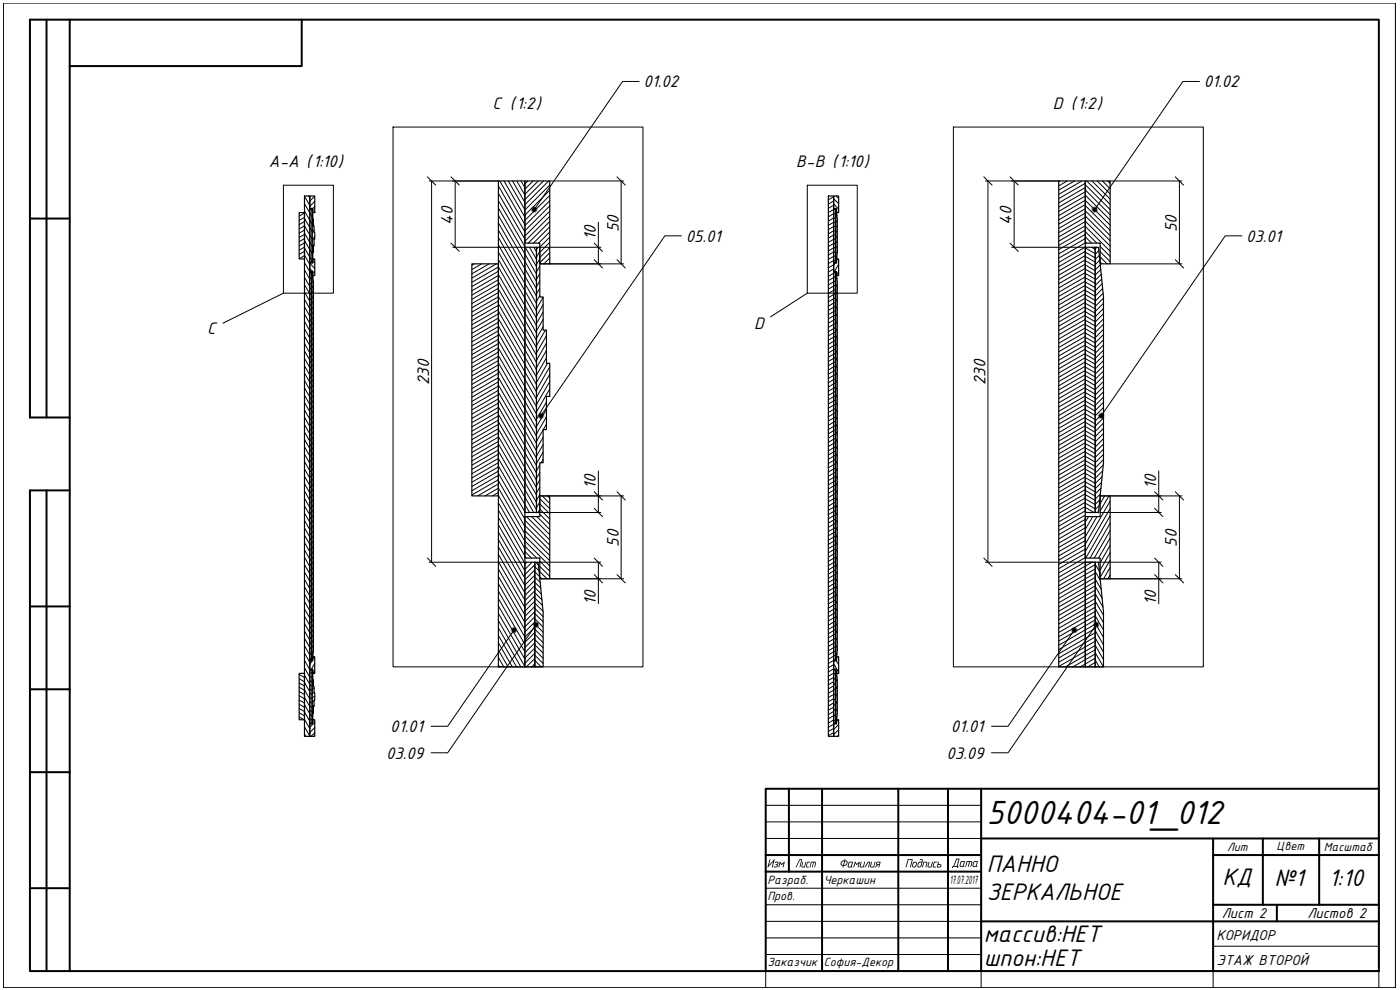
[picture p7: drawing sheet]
<svg xmlns="http://www.w3.org/2000/svg" width="420mm" height="297mm" viewBox="0 0 420 297" stroke-linecap="round" stroke-linejoin="round" font-family="sans-serif">
<g fill="none" stroke="#000" stroke-width=".35">
<path d="M91.4 58.8h1.6v162.1h-1.6zM93 58.8h1.5v5h-.6v-1.3h-.9zM149.6 54.3h7.9v145.8h-7.9zM157.5 54.3h7.5v24.9h-3v-6.3h-4.5zM248.6 58.8h1.6v162.1h-1.6zM250.2 58.8h1.5v5h-.6v-1.3h-.9zM317.7 54.3h8v145.8h-8zM325.7 54.3h7.5v24.9h-3v-6.3h-4.5zM89.8 63.8h1.6v13.9h-1.6zM93 62.8h.7v15.9h-.7zM93.7 62.8h.2v3h.2l.2 3.9h.2l-.4 6h-.2v3h-.2zM93.9 77.7h.6v5h-.6v-1.3h-.9v-2.5h.9z"/>
<path d="M141.6 79.2h8v69.6h-8zM157.5 74.2h3.5v79.6h-3.5zM161 74.2h1v14.9h1v10h1v9.9h1v10h-1v9.9h-1v9.9h-1v15h-1zM250.2 62.8h.6v15.9h-.6zM250.8 62.8h.2l.3 3v9.9l-.3 3h-.2zM251.1 77.7h.6v5h-.6v-1.3h-.9v-2.5h.9zM325.7 74.2h3v79.6h-3zM328.7 74.2h1l1.5 14.9v49.7l-1.5 15h-1zM93 81.7h.6v116.4h-.6zM93.6 81.7h.2l.3 3v110.4l-.3 3h-.2zM250.2 81.7h.6v116.4h-.6zM250.8 81.7h.2l.3 3v110.4l-.3 3h-.2z"/>
<path d="M162 148.8h3v24.9h-3v-6.3h-4.5v-12.4h4.5zM330.2 148.8h3v24.9h-3v-6.3h-4.5v-12.4h4.5zM157.5 168.7h3v31.4h-3zM160.5 168.7h1l1.5 14.9v16.5h-2.5zM325.7 168.7h3v31.4h-3zM328.7 168.7h1l1.5 14.9v16.5h-2.5zM93.9 197.1h.6v4.9h-.6v-1.2h-.9v-2.5h.9zM251.1 197.1h.6v4.9h-.6v-1.2h-.9v-2.5h.9zM89.8 202h1.6v14h-1.6zM93 201h.7v16h-.7zM93.7 201h.2v3h.2l.2 4h.2l-.4 6h-.2v3h-.2zM93.9 216h.6v4.9h-1.5v-3.7h.9z"/>
<path d="M250.2 201h.6v16h-.6zM250.8 201h.2l.3 3v10l-.3 3h-.2zM251.1 216h.6v4.9h-1.5v-3.7h.9z"/>
</g>
<g fill="none" stroke="#000" stroke-width=".3">
<path d="M91.4 58.9l1.6 2.7M92.6 58.8l.4 .6M94.5 58.8l-1.5 1.5M149.6 58l7.9 13.8M149.6 55.8l7.9 13.8M150 54.3l7.5 13.1M151.3 54.3l6.2 10.8M152.5 54.3l5 8.6M153.8 54.3l3.7 6.4M155.1 54.3l2.4 4.2M156.4 54.3l1.1 2M158.4 54.3l-.9 .9"/>
<path d="M160 54.3l-2.5 2.4M161.5 54.3l-4 4M163.1 54.3l-5.6 5.6M164.7 54.3l-7.2 7.1M165 55.5l-7.5 7.5M165 57.1l-7.5 7.5M165 58.7l-7.5 7.4M250.2 59.6l1.5 1.5M250.2 59l-1.6 .9M250.9 58.8l.8 .7M318.1 54.3l-.4 .2M320.3 54.3l-2.6 1.5"/>
<path d="M322.5 54.3l-4.8 2.7M324.7 54.3l-7 4M325.7 58.5l7.5 7.5M325.7 57l7.5 7.4M325.7 55.4l7.5 7.5M325.7 55l-8 4.6M325.7 56.3l-8 4.6M325.7 57.6l-8 4.5M325.7 58.8l-8 4.6M326.2 54.3l7 7M327.7 54.3l5.5 5.4M329.3 54.3l3.9 3.9"/>
<path d="M330.8 54.3l2.4 2.3M332.4 54.3l.8 .7M89.8 68.7l1.6-1 2.3 4M91.4 63.9l-1.6 .9M91.4 65.2l-1.6 .9M91.4 66.5l-1.6 .9M91.4 69l-1.6 1M91.4 70.3l-1.6 .9M91.4 71.6l-1.6 .9M91.4 72.9l-1.6 .9M91.4 74.1l-1.6 1M91.4 75.4l-1.6 .9"/>
<path d="M91.4 76.7l-1.6 .9M91.4 78.8l1.6 2.7M91.4 76.6l1.6 2.7M91.4 74.4l2.3 3.9M91.4 72.2l2.3 3.9M91.4 69.9l2.3 4M91.4 65.5l2.3 4M91.4 63.3l2.3 4M91.4 61.1l2.3 4M93 79l1.5 1.5M93.6 62.8l.1 .1M93.9 78.5l-.1 .2"/>
<path d="M93.9 78.4l.6 .6M93.9 63l-.2 .4M93.9 65.3l-.2 .3M93.9 76.3l-.2 .3M94.1 67.1l-.4 .7M94.3 73.4l-.6 1M94.3 69l-.6 1M94.5 62l-.6 .6M94.5 63.5l-.3 .3M94.5 70.9l-.8 1.3M94.5 60.4l-1.5 1.5M142.4 79.2l-.8 .4"/>
<path d="M144.6 79.2l-3 1.7M146.8 79.2l-5.2 3M149 79.2l-7.4 4.2M149.6 77.9l11.4 19.8M149.6 75.7l11.4 19.8M149.6 73.5l11.4 19.8M149.6 71.3l11.4 19.8M149.6 69.1l11.4 19.8M149.6 66.8l11.4 19.9M149.6 64.6l11.4 19.8M149.6 62.4l11.4 19.8M149.6 60.2l7.9 13.8"/>
<path d="M157.6 74.2l3.4 5.8M158.9 74.2l2.1 3.6M160.2 74.2l.8 1.4M161.5 74.2l-.5 .8M162 75.4l-1 1.8M162 77.7l-1 1.7M162 79.9l-1 1.7M165 77.4l-1.8 1.8M165 69.6l-3.4 3.4M165 61.8l-7.5 7.5M165 60.2l-7.5 7.5M165 63.4l-7.5 7.4"/>
<path d="M165 64.9l-7.5 7.5M165 79l-.2 .2M165 66.5l-6.5 6.5M165 68l-4.9 5M165 71.2l-3 3M165 72.7l-3 3M165 74.3l-3 3M165 75.9l-3 2.9M250.2 78l.6 .4M250.2 76.7l.6 .4M250.2 75.5l.6 .3M250.2 74.2l.6 .3"/>
<path d="M250.2 72.9l.6 .4M250.2 71.6l.6 .4M250.2 70.4l.6 .3M250.2 69.1l.6 .3M250.2 67.8l.6 .3M250.2 66.5l.6 .4M250.2 65.2l.6 .4M250.2 64l.6 .3M250.2 61.2l1.5 1.5M250.2 60.3l-1.6 .9M250.2 61.6l-1.6 .9M250.2 62.9l-1.6 .9"/>
<path d="M250.2 64.1l-1.6 1M250.2 65.4l-1.6 .9M250.2 66.7l-1.6 .9M250.2 68l-1.6 .9M250.2 69.2l-1.6 1M250.2 70.5l-1.6 .9M250.2 71.8l-1.6 .9M250.2 73.1l-1.6 .9M250.2 74.3l-1.6 1M250.2 75.6l-1.6 .9M250.2 76.9l-1.6 .9M250.2 78.2l-1.6 .9"/>
<path d="M250.2 79.4l-1.6 1M250.3 62.8l.5 .2M250.6 78.9l-.4 .8M251 63.3l-.2 .2M251.1 63.6l.1 .2M251.1 77.2l-.3 .4M251.2 64.7l-.4 .4M251.3 66.2l-.5 .4M251.3 67.7l-.5 .5M251.3 69.3l-.5 .5M251.3 70.8l-.5 .5M251.3 72.4l-.5 .5"/>
<path d="M251.3 74l-.5 .5M251.3 75.5l-.5 .5M251.3 77.7l-.2 .4M251.7 79.3l-1.3 2.1M317.7 64.7l8-4.6 7.5 7.5M325.7 79.5l3 1.7M325.7 78.2l3 1.7M325.7 76.9l3 1.8M325.7 75.7l3 1.7M325.7 74.4l3 1.7M325.7 67.9l7.5 7.5M325.7 66.3l7.5 7.5"/>
<path d="M325.7 64.8l7.5 7.4M325.7 63.2l7.5 7.5M325.7 61.7l7.5 7.4M325.7 69.5l3.5 3.5M325.7 72.6l.3 .4M325.7 71l1.9 2M325.7 61.4l-8 4.6M325.7 62.7l-8 4.6M325.7 63.9l-8 4.6M325.7 65.2l-8 4.6M325.7 66.5l-8 4.6M325.7 67.8l-8 4.6"/>
<path d="M325.7 69l-8 4.6M325.7 70.3l-8 4.6M325.7 71.6l-8 4.6M325.7 72.9l-8 4.6M325.7 74.1l-8 4.6M325.7 75.4l-8 4.6M325.7 76.7l-8 4.6M325.7 78l-8 4.6M325.7 79.2l-8 4.6M327.6 74.2l1.1 .6M329.2 74.2l-.5 .5M329.8 75.2l-1.1 1.1"/>
<path d="M329.9 76.6l-1.2 1.3M330.1 78l-1.4 1.4M330.2 75.5l3 3M330.2 73.9l3 3M330.2 77.1l2.1 2.1M330.2 78.6l.5 .6M330.2 79.5l-1.5 1.5M91.4 98.7l1.6 2.7M91.4 96.5l1.6 2.7M91.4 94.3l1.6 2.7M91.4 92.1l1.6 2.7M91.4 89.8l1.6 2.8"/>
<path d="M91.4 87.6l1.6 2.8M91.4 85.4l1.6 2.8M91.4 83.2l1.6 2.8M91.4 81l1.6 2.8M93 80.6l1.5 1.5M93.5 81.7l-.5 .5M93.6 99.9l.5 .5M93.6 98.4l.5 .5M93.6 96.8l.5 .5M93.6 95.3l.5 .5M93.6 93.7l.5 .5M93.6 92.1l.5 .5"/>
<path d="M93.6 90.6l.5 .5M93.6 89l.5 .5M93.6 87.4l.5 .5M93.6 85.9l.5 .5M93.6 84.3l.5 .5M93.6 82.8l.3 .3M93.6 83.2l-.6 .6M93.6 84.8l-.6 .5M93.6 86.3l-.6 .6M93.6 87.9l-.6 .6M93.6 89.4l-.6 .6M93.6 91l-.6 .6"/>
<path d="M93.6 92.6l-.6 .6M93.6 94.1l-.6 .6M93.6 95.7l-.6 .6M93.6 97.3l-.6 .6M93.6 98.8l-.6 .6M141.6 84.7l8-4.6 11.4 19.8M149.6 100l11.4 19.8M149.6 97.8l11.4 19.8M149.6 95.6l11.4 19.8M149.6 93.4l11.4 19.8M149.6 91.2l11.4 19.8M149.6 88.9l11.4 19.9"/>
<path d="M149.6 86.7l11.4 19.8M149.6 84.5l11.4 19.8M149.6 82.3l11.4 19.8M149.6 81.4l-8 4.6M149.6 82.7l-8 4.6M149.6 83.9l-8 4.6M149.6 85.2l-8 4.6M149.6 86.5l-8 4.6M149.6 87.8l-8 4.6M149.6 89l-8 4.6M149.6 90.3l-8 4.6M149.6 91.6l-8 4.6"/>
<path d="M149.6 92.9l-8 4.6M149.6 94.1l-8 4.6M149.6 95.4l-8 4.6M149.6 96.7l-8 4.6M149.6 98l-8 4.6M149.6 99.3l-8 4.5M162 82.1l-1 1.7M162 84.3l-1 1.7M162 86.5l-1 1.7M162 88.7l-1 1.7M163 89.2l-2 3.4M163 91.4l-2 3.5"/>
<path d="M163 93.6l-2 3.5M163 95.8l-2 3.5M163 98l-2 3.5M163.7 99.1l-2.7 4.6M250.2 80.7l-1.6 .9M250.7 81.7l-2.1 1.2M250.8 82.9l-2.2 1.3M250.8 84.2l-2.2 1.3M250.8 85.5l-2.2 1.3M250.8 86.8l-2.2 1.2M250.8 88l-2.2 1.3M250.8 89.3l-2.2 1.3"/>
<path d="M250.8 90.6l-2.2 1.3M250.8 93.1l-2.2 1.3M250.8 94.4l-2.2 1.3M250.8 95.7l-2.2 1.3M250.8 97l-2.2 1.2M250.8 98.3l-2.2 1.2M250.8 99.5l-2.2 1.3M250.8 83l.4 .7M250.8 98.5l.5 .8M250.8 96.3l.5 .8M250.8 94l.5 .9M250.8 89.6l.5 .9"/>
<path d="M250.8 87.4l.5 .9M250.8 85.2l.5 .9M251.3 92.7l-.5-.8-2.2 1.2M251.7 81.5l-.6 1M325.7 99.9l3 1.7M325.7 98.6l3 1.8M325.7 97.4l3 1.7M325.7 96.1l3 1.7M325.7 94.8l3 1.7M325.7 93.5l3 1.7M325.7 92.2l3 1.8M325.7 91l3 1.7"/>
<path d="M325.7 89.7l3 1.7M325.7 88.4l3 1.7M325.7 87.1l3 1.8M325.7 85.9l3 1.7M325.7 84.6l3 1.7M325.7 83.3l3 1.7M325.7 82l3 1.8M325.7 80.8l3 1.7M325.7 80.5l-8 4.6M325.7 81.8l-8 4.6M325.7 83.1l-8 4.6M325.7 84.4l-8 4.5"/>
<path d="M325.7 85.6l-8 4.6M325.7 86.9l-8 4.6M325.7 88.2l-8 4.6M325.7 89.5l-8 4.6M325.7 90.7l-8 4.6M325.7 92l-8 4.6M325.7 93.3l-8 4.6M325.7 94.6l-8 4.6M325.7 95.8l-8 4.6M325.7 97.1l-8 4.6M325.7 98.4l-8 4.6M325.7 99.7l-8 4.6"/>
<path d="M330.3 80.9l-1.6 1.6M330.5 82.3l-1.8 1.8M330.6 83.7l-1.9 2M330.8 85.1l-2.1 2.1M330.9 86.6l-2.2 2.2M331.1 88l-2.4 2.4M331.2 89.4l-2.5 2.5M331.2 91l-2.5 2.5M331.2 92.6l-2.5 2.4M331.2 94.1l-2.5 2.5M331.2 95.7l-2.5 2.5M331.2 97.3l-2.5 2.4"/>
<path d="M331.2 98.8l-2.5 2.5M91.4 118.6l1.6 2.7 .6-.6M91.4 116.4l1.6 2.7M91.4 114.2l1.6 2.7M91.4 111.9l1.6 2.8M91.4 109.7l1.6 2.8M91.4 107.5l1.6 2.8M91.4 105.3l1.6 2.8M91.4 103.1l1.6 2.8M91.4 100.9l1.6 2.8M93.6 118.7l.5 .5M93.6 117.1l.5 .5"/>
<path d="M93.6 115.6l.5 .5M93.6 114l.5 .5M93.6 112.4l.5 .5M93.6 110.9l.5 .5M93.6 109.3l.5 .5M93.6 107.8l.5 .5M93.6 106.2l.5 .5M93.6 104.6l.5 .5M93.6 103.1l.5 .5M93.6 101.5l.5 .5M93.6 100.4l-.6 .6M93.6 101.9l-.6 .6"/>
<path d="M93.6 103.5l-.6 .6M93.6 105.1l-.6 .6M93.6 106.6l-.6 .6M93.6 108.2l-.6 .6M93.6 109.8l-.6 .6M93.6 111.3l-.6 .6M93.6 112.9l-.6 .6M93.6 114.5l-.6 .6M93.6 116l-.6 .6M93.6 117.6l-.6 .6M93.6 119.1l-.6 .6M141.6 117.9l8-4.6 11.4 19.8"/>
<path d="M149.6 119.9l11.4 19.8M149.6 117.7l11.4 19.8M149.6 115.5l11.4 19.8M149.6 111.1l11.4 19.8M149.6 108.8l11.4 19.9M149.6 106.6l11.4 19.8M149.6 104.4l11.4 19.8M149.6 102.2l11.4 19.8M149.6 100.5l-8 4.6M149.6 101.8l-8 4.6M149.6 103.1l-8 4.6M149.6 104.4l-8 4.6"/>
<path d="M149.6 105.6l-8 4.6M149.6 106.9l-8 4.6M149.6 108.2l-8 4.6M149.6 109.5l-8 4.6M149.6 110.7l-8 4.6M149.6 112l-8 4.6M149.6 114.6l-8 4.6M149.6 115.8l-8 4.6M149.6 117.1l-8 4.6M149.6 118.4l-8 4.6M149.6 119.7l-8 4.6M164 100.7l-3 5.2"/>
<path d="M164 102.9l-3 5.2M164 105.2l-3 5.1M164 107.4l-3 5.1M164.3 109l-3.3 5.7M165 110.1l-4 6.9M165 112.3l-4 6.9M165 114.5l-4 6.9M165 116.7l-4 6.9M165 118.9v.1M250.8 100.8l-2.2 1.3M250.8 102.1l-2.2 1.2M250.8 103.4l-2.2 1.2"/>
<path d="M250.8 104.6l-2.2 1.3M250.8 105.9l-2.2 1.3M250.8 107.2l-2.2 1.2M250.8 108.5l-2.2 1.2M250.8 109.7l-2.2 1.3M250.8 111l-2.2 1.3M250.8 112.3l-2.2 1.2M250.8 113.6l-2.2 1.2M250.8 114.8l-2.2 1.3M250.8 117.4l-2.2 1.3M250.8 118.7l-2.2 1.2M250.8 119.9l-2.2 1.3"/>
<path d="M250.8 118.4l.5 .8M250.8 113.9l.5 .9M250.8 111.7l.5 .9M250.8 109.5l.5 .9M250.8 107.3l.5 .9M250.8 105.1l.5 .9M250.8 102.9l.5 .8M250.8 100.7l.5 .8M251.3 117l-.5-.9-2.2 1.3M325.7 119.1l3 1.7M325.7 115.2l3 1.7M325.7 113.9l3 1.8"/>
<path d="M325.7 110.1l3 1.7M325.7 117.8l3 1.7M325.7 116.5l3 1.7M325.7 112.7l3 1.7M325.7 111.4l3 1.7M325.7 108.8l3 1.8M325.7 107.6l3 1.7M325.7 106.3l3 1.7M325.7 105l3 1.7M325.7 103.7l3 1.8M325.7 102.5l3 1.7M325.7 101.2l3 1.7"/>
<path d="M325.7 100.9l-8 4.6M325.7 102.2l-8 4.6M325.7 103.5l-8 4.6M325.7 104.8l-8 4.6M325.7 106.1l-8 4.5M325.7 107.3l-8 4.6M325.7 108.6l-8 4.6M325.7 109.9l-8 4.6M325.7 111.2l-8 4.5M325.7 112.4l-8 4.6M325.7 113.7l-8 4.6M325.7 115l-8 4.6"/>
<path d="M325.7 116.3l-8 4.6M325.7 117.5l-8 4.6M325.7 118.8l-8 4.6M331.2 100.4l-2.5 2.5M331.2 101.9l-2.5 2.5M331.2 103.5l-2.5 2.5M331.2 105.1l-2.5 2.5M331.2 106.6l-2.5 2.5M331.2 108.2l-2.5 2.5M331.2 109.8l-2.5 2.4M331.2 111.3l-2.5 2.5M331.2 112.9l-2.5 2.5"/>
<path d="M331.2 114.4l-2.5 2.5M331.2 116l-2.5 2.5M331.2 117.6l-2.5 2.5M331.2 119.1l-2.5 2.5M91.4 138.5l1.6 2.7M91.4 136.3l1.6 2.7M91.4 134.1l1.6 2.7M91.4 131.8l1.6 2.8M91.4 129.6l1.6 2.8M91.4 127.4l1.6 2.8M91.4 125.2l1.6 2.8M91.4 123l1.6 2.8"/>
<path d="M91.4 120.8l1.6 2.7M93.6 139l.5 .5M93.6 137.5l.5 .5M93.6 135.9l.5 .5M93.6 134.3l.5 .5M93.6 132.8l.5 .5M93.6 131.2l.5 .5M93.6 129.6l.5 .5M93.6 128.1l.5 .5M93.6 126.5l.5 .5M93.6 125l.5 .4M93.6 123.4l.5 .5"/>
<path d="M93.6 121.8l.5 .5M93.6 120.3l.5 .5M93.6 122.3l-.6 .6M93.6 123.8l-.6 .6M93.6 125.4l-.6 .6M93.6 127l-.6 .6M93.6 128.5l-.6 .6M93.6 130.1l-.6 .6M93.6 131.6l-.6 .6M93.6 133.2l-.6 .6M93.6 134.8l-.6 .6M93.6 136.3l-.6 .6"/>
<path d="M93.6 137.9l-.6 .6M93.6 139.5l-.6 .6M149.6 139.8l8 14M149.6 137.6l9.3 16.2M149.6 135.4l10.6 18.4M149.6 133.2l11.4 19.8M149.6 130.9l11.4 19.9M149.6 128.7l11.4 19.8M149.6 126.5l11.4 19.8M149.6 124.3l11.4 19.8M149.6 122.1l11.4 19.8M149.6 121l-8 4.5"/>
<path d="M149.6 122.2l-8 4.6M149.6 123.5l-8 4.6M149.6 124.8l-8 4.6M149.6 126.1l-8 4.6M149.6 127.3l-8 4.6M149.6 128.6l-8 4.6M149.6 129.9l-8 4.6M149.6 131.2l-8 4.6M149.6 132.4l-8 4.6M149.6 133.7l-8 4.6M149.6 135l-8 4.6M149.6 136.3l-8 4.6"/>
<path d="M149.6 137.5l-8 4.6M149.6 138.8l-8 4.6M162 139.6l-1 1.7M163 129l-2 3.4M163 131.2l-2 3.4M163 133.4l-2 3.5M163 135.6l-2 3.5M163 137.8l-.6 1M164 120.6l-3 5.2M164 122.8l-3 5.2M164 125.1l-3 5.1M164 127.3l-1 1.6"/>
<path d="M250.8 121.2l-2.2 1.3M250.8 122.5l-2.2 1.3M250.8 123.8l-2.2 1.2M250.8 125.1l-2.2 1.2M250.8 126.3l-2.2 1.3M250.8 127.6l-2.2 1.3M250.8 128.9l-2.2 1.2M250.8 130.2l-2.2 1.2M250.8 131.4l-2.2 1.3M250.8 132.7l-2.2 1.3M250.8 134l-2.2 1.2M250.8 135.3l-2.2 1.2"/>
<path d="M250.8 136.5l-2.2 1.3M250.8 137.8l-2.2 1.3M250.8 139.1l-2.2 1.3M250.8 138.3l.5 .8M250.8 136l.5 .9M250.8 133.8l.5 .9M250.8 131.6l.5 .9M250.8 129.4l.5 .9M250.8 127.2l.5 .9M250.8 125l.5 .9M250.8 122.8l.5 .8M250.8 120.6l.5 .8"/>
<path d="M325.7 120.3l3 1.8M325.7 139.5l3 1.7M325.7 138.2l3 1.7M325.7 136.9l3 1.7M325.7 135.6l3 1.8M325.7 134.4l3 1.7M325.7 133.1l3 1.7M325.7 131.8l3 1.7M325.7 130.5l3 1.8M325.7 128l3 1.7M325.7 126.7l3 1.7M325.7 125.4l3 1.8"/>
<path d="M325.7 124.2l3 1.7M325.7 122.9l3 1.7M325.7 121.6l3 1.7M325.7 120.1l-8 4.6M325.7 121.4l-8 4.6M325.7 122.6l-8 4.6M325.7 123.9l-8 4.6M325.7 125.2l-8 4.6M325.7 126.5l-8 4.6M325.7 127.7l-8 4.6M325.7 129l-8 4.6M325.7 130.3l-8 4.6"/>
<path d="M325.7 131.6l-8 4.6M325.7 132.9l-8 4.5M325.7 134.1l-8 4.6M325.7 135.4l-8 4.6M325.7 136.7l-8 4.6M325.7 138l-8 4.6M325.7 139.2l-8 4.6M331.1 139.5l-2.4 2.4M331.2 136.3l-2.5 2.5M331.2 137.9l-2.5 2.5M331.2 128.5l-2.5 2.5-3-1.7M331.2 120.7l-2.5 2.5"/>
<path d="M331.2 122.3l-2.5 2.4M331.2 123.8l-2.5 2.5M331.2 125.4l-2.5 2.5M331.2 127l-2.5 2.4M331.2 130.1l-2.5 2.5M331.2 131.6l-2.5 2.5M331.2 133.2l-2.5 2.5M331.2 134.8l-2.5 2.4M91.4 158.4l1.6 2.7M91.4 156.2l1.6 2.7M91.4 154l1.6 2.7M91.4 151.7l1.6 2.8"/>
<path d="M91.4 149.5l1.6 2.8M91.4 147.3l1.6 2.8M91.4 145.1l1.6 2.8 .6-.6M91.4 142.9l1.6 2.8M91.4 140.7l1.6 2.7M93.6 159.3l.5 .5M93.6 157.8l.5 .5M93.6 156.2l.5 .5M93.6 154.7l.5 .5M93.6 153.1l.5 .5M93.6 151.5l.5 .5M93.6 150l.5 .5"/>
<path d="M93.6 148.4l.5 .5M93.6 146.8l.5 .5M93.6 145.3l.5 .5M93.6 143.7l.5 .5M93.6 142.2l.5 .4M93.6 140.6l.5 .5M93.6 141l-.6 .6M93.6 142.6l-.6 .6M93.6 144.2l-.6 .5M93.6 145.7l-.6 .6M93.6 148.8l-.6 .6M93.6 150.4l-.6 .6"/>
<path d="M93.6 152l-.6 .6M93.6 153.5l-.6 .6M93.6 155.1l-.6 .6M93.6 156.7l-.6 .6M93.6 158.2l-.6 .6M93.6 159.8l-.6 .6M145.6 148.8l4-2.4 7.9 13.8M149.6 159.7l7.9 13.8M149.6 157.5l7.9 13.8M149.6 155.3l7.9 13.7M149.6 153.1l7.9 13.7M149.6 150.8l7.9 13.8"/>
<path d="M149.6 148.6l7.9 13.8M149.6 144.2l7.9 13.8M149.6 142l7.9 13.8M149.6 140.1l-8 4.6M149.6 141.4l-8 4.6M149.6 142.6l-8 4.6M149.6 143.9l-8 4.6M149.6 145.2l-6.3 3.6M149.6 147.8l-1.8 1M157.5 159.2l7.5 7.5M157.5 157.7l7.5 7.4M157.5 156.1l7.5 7.4"/>
<path d="M158 155l7 7M159.6 155l5.4 5.4M161.1 155l3.9 3.9M162 152.8l-.5 1M162 154.3l3 3M162 152.7l3 3M162 151.2l3 3M162 149.6l3 3M162 141.8l-1 1.7M162 144l-1 1.7M162 146.2l-1 1.7M162 148.4l-1 1.7"/>
<path d="M162 150.6l-1 1.7M162.7 148.8l2.3 2.2M164.3 148.8l.7 .7M250.8 140.4l-2.2 1.2M250.8 141.6l-2.2 1.3M250.8 142.9l-2.2 1.3M250.8 144.2l-2.2 1.3M250.8 145.5l-2.2 1.2M250.8 146.7l-2.2 1.3M250.8 148l-2.2 1.3M250.8 150.6l-2.2 1.2M250.8 151.9l-2.2 1.2"/>
<path d="M250.8 153.1l-2.2 1.3M250.8 154.4l-2.2 1.3M250.8 155.7l-2.2 1.2M250.8 157l-2.2 1.2M250.8 158.2l-2.2 1.3M250.8 159.5l-2.2 1.3M250.8 158.2l.5 .8M250.8 155.9l.5 .9M250.8 153.7l.5 .9M250.8 151.5l.5 .9M250.8 147.1l.5 .9M250.8 144.9l.5 .8"/>
<path d="M250.8 142.7l.5 .8M250.8 140.5l.5 .8M251.3 150.2l-.5-.9-2.2 1.3M325.7 151l3 1.7M325.7 149.7l3 1.7M325.7 148.4l3 1.7M325.7 147.1l3 1.8M325.7 145.9l3 1.7M325.7 144.6l3 1.7M325.7 142l3 1.7M325.7 140.7l3 1.8M325.7 153.5l.4 .3"/>
<path d="M325.7 152.2l2.6 1.6M325.7 140.5l-8 4.6M325.7 141.8l-8 4.6M325.7 143.1l-8 4.6M325.7 144.3l-8 4.6M325.7 145.6l-8 4.6M325.7 146.9l-8 4.6M325.7 148.2l-8 4.6M325.7 149.4l-8 4.6M325.7 150.7l-8 4.6M325.7 152l-8 4.6M325.7 153.3l-8 4.6"/>
<path d="M325.7 154.5l-8 4.6M325.7 155.8l-8 4.6M325.7 157.1l-8 4.6M325.7 158.4l-8 4.6M325.7 159.7l-8 4.5M326.7 155l-1 1.7M327.9 155l-2.2 3.9M329.2 155l-3.5 6.1M329.7 153.4l-.3 .4M329.9 151.7l-1.2 1.2M330.1 149.9l-1.4 1.4M330.2 148.2l-1.5 1.6"/>
<path d="M330.2 148.8v.1M330.4 146.5l-1.7 1.7M330.6 144.7l-1.9 1.9M330.8 143l-2.1 2-3-1.7M330.9 141.3l-2.2 2.2M331.5 148.8l-1.3 2.3M332.8 148.8l-2.6 4.5M333.2 159.2l-4.8 8.2M333.2 150.4l-7.5 12.9M333.2 152.6l-7.5 12.9M333.2 157l-6.1 10.4M333.2 154.8l-7.3 12.6"/>
<path d="M91.4 178.3l1.6 2.7M91.4 176.1l1.6 2.7M91.4 173.8l1.6 2.8M91.4 171.6l1.6 2.8M91.4 169.4l1.6 2.8M91.4 167.2l1.6 2.8M91.4 165l1.6 2.8M91.4 162.8l1.6 2.7M91.4 160.6l1.6 2.7M93.6 179.7l.5 .5M93.6 178.1l.5 .5M93.6 176.5l.5 .5"/>
<path d="M93.6 175l.5 .5M93.6 173.4l.5 .5M93.6 171.8l.5 .5M93.6 170.3l.5 .5M93.6 168.7l.5 .5M93.6 167.2l.5 .5M93.6 165.6l.5 .5M93.6 164l.5 .5M93.6 162.5l.5 .5M93.6 160.9l.5 .5M93.6 161.3l-.6 .6M93.6 162.9l-.6 .6"/>
<path d="M93.6 164.5l-.6 .6M93.6 166l-.6 .6M93.6 167.6l-.6 .6M93.6 169.2l-.6 .6M93.6 170.7l-.6 .6M93.6 172.3l-.6 .6M93.6 173.9l-.6 .6M93.6 175.4l-.6 .6M93.6 177l-.6 .6M93.6 178.5l-.6 .6M149.6 179.6l7.9 13.8M149.6 177.4l7.9 13.8 3-3"/>
<path d="M149.6 175.2l7.9 13.7M149.6 172.9l7.9 13.8M149.6 170.7l7.9 13.8M149.6 168.5l7.9 13.8M149.6 166.3l7.9 13.8M149.6 164.1l7.9 13.8M149.6 161.9l7.9 13.8M157.5 167l.4 .4M157.5 162.3l7.5 7.5M157.5 160.8l7.5 7.4M157.5 165.5l2 1.9M157.5 163.9l3.6 3.5"/>
<path d="M158.1 168.7l-.6 .6M159.7 168.7l-2.2 2.2M160.5 169.4l-3 3M160.5 171l-3 3M160.5 172.6l-3 2.9M160.5 174.1l-3 3M160.5 175.7l-3 3M160.5 177.2l-3 3M160.5 178.8l-3 3M160.5 170l1.3 1.3M160.5 176.3l2 1.9M160.5 174.7l1.8 1.8"/>
<path d="M160.5 179.4l2.3 2.3M160.5 173.1l1.6 1.6M160.5 177.8l2.1 2.2M160.5 171.6l1.4 1.4M160.7 168.7l.9 .8M162 171.5l2.2 2.2M162 169.9l3 3M162 168.4l3 3M162 173.1l.6 .6M250.8 160.8l-2.2 1.3M250.8 162.1l-2.2 1.2M250.8 163.3l-2.2 1.3"/>
<path d="M250.8 164.6l-2.2 1.3M250.8 165.9l-2.2 1.3M250.8 167.2l-2.2 1.2M250.8 168.4l-2.2 1.3M250.8 169.7l-2.2 1.3M250.8 171l-2.2 1.3M250.8 172.3l-2.2 1.2M250.8 173.6l-2.2 1.2M250.8 174.8l-2.2 1.3M250.8 176.1l-2.2 1.3M250.8 177.4l-2.2 1.2M250.8 178.7l-2.2 1.2"/>
<path d="M250.8 179.9l-2.2 1.3M250.8 178l.5 .9M250.8 175.8l.5 .9M250.8 173.6l.5 .9M250.8 171.4l.5 .9M250.8 169.2l.5 .9M250.8 167l.5 .9M250.8 164.8l.5 .8M250.8 162.6l.5 .8M250.8 160.4l.5 .8M325.7 160.9l-8 4.6M325.7 162.2l-8 4.6"/>
<path d="M325.7 163.5l-8 4.6M325.7 164.8l-8 4.6M325.7 166l-8 4.6M325.7 167.3l-8 4.6M325.7 168.6l-8 4.6M327.7 168.7l-10 5.8M328.7 173.7l1.8 3.1M328.7 175.9l2.1 3.6M328.7 178.1l2.3 4.1M328.7 169.4l-11 6.3M328.7 170.7l-11 6.3M328.7 172l-11 6.3"/>
<path d="M328.7 173.2l-11 6.4M328.7 174.5l-11 6.3M328.7 175.8l-11 6.3M328.7 177.1l-11 6.3M328.7 178.4l-11 6.3M328.7 179.6l-11 6.3M328.7 169.3l1.3 2.2M328.7 171.5l1.5 2.7M329.6 168.7l.1 .1M333.2 172.5l-.7 1.2M333.2 170.3l-2 3.4M333.2 161.4l-3.5 6"/>
<path d="M333.2 163.6l-3 5.2M333.2 165.8l-3 5.2M333.2 168.1l-3 5.1M91.4 198.2l1.6 2.7M91.4 196l1.6 2.7M91.4 193.7l1.6 2.8M91.4 191.5l1.6 2.8M91.4 189.3l1.6 2.8M91.4 187.1l1.6 2.8M91.4 184.9l1.6 2.8M91.4 182.7l1.6 2.7M91.4 180.5l1.6 2.7"/>
<path d="M93.6 195.3l.4 .4M93.6 196.9l.3 .2M93.6 193.7l.5 .5M93.6 192.2l.5 .5M93.6 190.6l.5 .5M93.6 189l.5 .5M93.6 187.5l.5 .5M93.6 185.9l.5 .5M93.6 184.4l.5 .4M93.6 182.8l.5 .5M93.6 181.2l.5 .5M93.6 180.1l-.6 .6"/>
<path d="M93.6 181.7l-.6 .6M93.6 183.2l-.6 .6M93.6 184.8l-.6 .6M93.6 186.4l-.6 .6M93.6 187.9l-.6 .6M93.6 189.5l-.6 .6M93.6 191l-.6 .6M93.6 192.6l-.6 .6M93.6 194.2l-.6 .6M93.6 195.7l-.6 .6M93.6 197.3l-.6 .6M93.6 198.3l-.6 1.1"/>
<path d="M94.3 197.1l-.4 .8M94.5 199.1l-1 1.7M149.6 197.3l1.6 2.8M149.6 190.6l5.4 9.5M149.6 186.2l7.9 13.8M149.6 184l7.9 13.8M149.6 181.8l7.9 13.8M149.6 192.8l4.2 7.3M149.6 195.1l2.9 5M149.6 188.4l6.7 11.7M149.6 199.5l.3 .6M160.5 198.2l1.9 1.9"/>
<path d="M160.5 180.4l-3 3M160.5 181.9l-3 3M160.5 183.5l-3 3M160.5 185.1l-3 2.9M160.5 186.6l-3 3M160.5 189.8l-3 2.9M160.5 191.3l-3 3M160.5 192.9l-3 3M160.5 194.4l-3 3M160.5 196l-3 3M160.5 199.7l.4 .4M160.5 181l2.5 2.4"/>
<path d="M160.5 197.6l-2.5 2.5M160.5 199.1l-.9 1M160.5 196.6l2.5 2.5M160.5 195l2.5 2.5M160.5 193.5l2.5 2.5M160.5 191.9l2.5 2.5M160.5 190.3l2.5 2.5M160.5 188.8l2.5 2.5M160.5 187.2l2.5 2.5M160.5 185.6l2.5 2.5M160.5 184.1l2.5 2.5M160.5 182.5l2.5 2.5"/>
<path d="M250.2 199.1l1.5 2.6M250.2 198.1l-1.6 1M250.2 199.4l-1.6 .9M250.8 181.2l-2.2 1.3M250.8 183.8l-2.2 1.2M250.8 185l-2.2 1.3M250.8 186.3l-2.2 1.3M250.8 187.6l-2.2 1.3M250.8 188.9l-2.2 1.2M250.8 190.1l-2.2 1.3M250.8 191.4l-2.2 1.3M250.8 192.7l-2.2 1.3"/>
<path d="M250.8 194l-2.2 1.2M250.8 195.2l-2.2 1.3M250.8 196.5l-2.2 1.3M250.8 197.9l.1 .2M250.8 195.7l.4 .7M250.8 193.5l.5 .9M250.8 191.3l.5 .9M250.8 189.1l.5 .9M250.8 186.9l.5 .9M250.8 184.7l.5 .8M250.8 180.3l.5 .8M250.8 197.8l-.5 .3"/>
<path d="M251 198.3l.7 1.2M251.3 183.3l-.5-.8-2.2 1.2M251.6 197.1l.1 .2M328.7 195.8l2.5 4.3M328.7 198l1.2 2.1M328.7 180.9l-11 6.3M328.7 182.2l-11 6.3M328.7 183.5l-11 6.3M328.7 186l-11 6.3M328.7 187.3l-11 6.3M328.7 188.6l-11 6.3M328.7 189.8l-11 6.4"/>
<path d="M328.7 191.1l-11 6.3M328.7 192.4l-11 6.3M328.7 193.7l-11 6.3M328.7 194.9l-8.9 5.2M328.7 196.2l-6.7 3.9M328.7 197.5l-4.5 2.6M328.7 198.8l-2.3 1.3M328.7 193.6l2.5 4.3M328.7 191.4l2.5 4.3M328.7 189.2l2.5 4.3M328.7 187l2.5 4.3M328.7 182.5l2.5 4.3"/>
<path d="M328.7 180.3l2.5 4.3M331.2 189.1l-2.5-4.4-11 6.4M89.8 215.1l1.4 .9M89.8 213.9l1.6 .9M89.8 212.6l1.6 .9M89.8 211.3l1.6 .9M89.8 210l1.6 .9M89.8 208.8l1.6 .9M89.8 207.5l1.6 .9M89.8 206.2l1.6 .9M89.8 204.9l1.6 .9M89.8 203.6l1.6 1"/>
<path d="M89.8 202.4l1.6 .9M91.4 218.1l1.6 2.7M91.4 215.8l1.6 2.8M91.4 213.6l1.6 2.8M91.4 211.4l1.6 2.8M91.4 209.2l1.6 2.8M91.4 207l1.6 2.8M91.4 204.8l1.6 2.7M91.4 202.6l1.6 2.7M91.4 200.4l1.6 2.7M93 213.1l.7 .4M93 211.9l.7 .4"/>
<path d="M93 210.6l.7 .4M93 206.8l.7 .4M93 204.2l.7 .4M93 215.7l.7 .4M93 214.4l.7 .4M93 209.3l.7 .4M93 208l.7 .4M93 205.5l.7 .4M93 202.9l.7 .4M93 201.7l.7 .4M93.9 216.9l-.1 .1M93.9 201.6l-.2 .1"/>
<path d="M93.9 202.9l-.2 .1M93.9 214.4l-.2 .1M93.9 215.7l-.2 .1M94.1 204l-.4 .3M94.1 205.3l-.4 .3M94.1 213l-.4 .2M94.3 206.5l-.6 .3M94.3 207.8l-.6 .3M94.3 210.3l-.6 .4M94.3 211.6l-.6 .3M94.5 201.3l-.5 .7M94.5 208.9l-.8 .5"/>
<path d="M94.5 219.8l-1.1 1.1M94.5 216.7l-1.5 1.5M94.5 218.3l-1.5 1.5M250.2 215.9l.6 .6M250.2 214.4l.6 .6M250.2 212.8l.6 .6M250.2 211.2l.6 .6M250.2 209.7l.6 .6M250.2 208.1l.6 .6M250.2 206.5l.6 .6M250.2 205l.6 .6M250.2 203.4l.6 .6"/>
<path d="M250.2 201.9l.6 .6 .3-.6M250.2 200.7l-1.6 .9M250.2 202l-1.6 .9M250.2 203.2l-1.6 1M250.2 204.5l-1.6 .9M250.2 205.8l-1.6 .9M250.2 207.1l-1.6 .9M250.2 208.4l-1.6 .9M250.2 209.6l-1.6 1M250.2 210.9l-1.6 .9M250.2 212.2l-1.6 .9M250.2 213.5l-1.6 .9"/>
<path d="M250.2 214.7l-1.6 1M250.2 216l-1.6 .9M250.2 218.6l-1.6 .9M250.2 219.8l-1.6 1M250.3 217.2l-1.7 1M251.2 215l-.4 .7M251.3 203.8l-.5 .8M251.3 206l-.5 .8M251.3 208.2l-.5 .8M251.3 210.4l-.5 .8M251.3 212.6l-.5 .9M251.5 216l-.4 .4"/>
<path d="M251.7 217.4l-1.5 1.5M251.7 218.9l-1.5 1.5M328.7 200.1h-.1M91.4 220.3l.4 .6M251.7 220.5l-.4 .4"/>
</g>
<g fill="none" stroke="#000" stroke-width=".3">
<path d="M1 .9h417.8v295.4h-417.8zM413.8 236.7v59.6M229.8 241.6h64.7M229.8 246.6h64.7M229.8 251.6h64.7M229.8 266.5h64.7M229.8 271.5h64.7M229.8 276.4h64.7M229.8 281.4h64.7M229.8 286.4h64.7M294.5 291.4v4.9M364.1 291.4v4.9"/>
<path d="M364.1 283.9h49.7M413.8 291.4h-184v4.9"/>
</g>
<g fill="none" stroke="#000" stroke-width=".6">
<path d="M14 5.9v119.4M20.9 5.9h392.9v285.5h-392.9zM20.9 5.9h-11.9v119.4h11.9M90.5 5.9v13.9h-69.6M9 65.6h11.9M14 147.1v144.3M20.9 147.1h-11.9v144.3h11.9M9 182h11.9M9 206.8h11.9M9 231.7h11.9M236.8 236.7v24.8M246.7 236.7v54.7"/>
<path d="M269.6 236.7v54.7M284.5 236.7v54.7M294.5 236.7v54.7M413.8 236.7h-184v54.7M229.8 256.6h64.7M294.5 251.6h119.3M364.1 256.6h49.7M364.1 251.6v39.8M379 251.6v19.9M395.9 251.6v19.9M9 266.5h11.9M229.8 261.5h64.7"/>
<path d="M294.5 276.4h119.3M364.1 271.5h49.7M383.2 271.5v4.9"/>
</g>
<path d="M118 38.1h75v162h-75zM286.1 38.1h75v162h-75zM85.1 55.6h15v32.4h-15zM242.3 55.6h15v32.4h-15zM85.1 88l-18.2 9M242.3 88l-11.1 7.1" fill="none" stroke="#000" stroke-width=".3"/>
<g fill="#000" stroke="#000" stroke-width=".3">
<path d="M160 62.9h.3zM160.1 63l.2-.1zM160.1 63.1l.2-.2z"/>
<path d="M160.1 62.7l.2 .2zM160 62.8l.3 .1zM160 62.9h.3z"/>
<path d="M160.3 62.9l-.1 .2zM160.3 62.9v.3zM160.3 62.9v.3z"/>
<path d="M160.2 62.6l.1 .3zM160.1 62.6l.2 .3zM160.1 62.6l.2 .3z"/>
<path d="M160.3 62.9l.1 .3zM160.3 62.9l.2 .2zM160.3 62.9l.3 .2z"/>
<path d="M160.4 62.6l-.1 .3zM160.4 62.6l-.1 .3zM160.3 62.6v.3z"/>
<path d="M160.3 62.9l.3 .1zM160.3 62.9l.3 .1zM160.3 62.9h.4z"/>
<path d="M160.3 62.9l.3-.1zM160.3 62.9l.3-.2zM160.5 62.6l-.2 .3z"/>
<path d="M328.2 62.9h.3zM328.2 63l.3-.1zM328.3 63.1l.2-.2z"/>
<path d="M328.3 62.7l.2 .2zM328.2 62.8l.3 .1zM328.2 62.9h.3z"/>
<path d="M328.5 62.9l-.2 .2zM328.5 62.9v.3zM328.5 62.9v.3z"/>
<path d="M328.4 62.6l.1 .3zM328.3 62.6l.2 .3zM328.3 62.6l.2 .3z"/>
<path d="M328.5 62.9l.1 .3zM328.5 62.9l.2 .2zM328.5 62.9l.2 .2z"/>
<path d="M328.6 62.6l-.1 .3zM328.5 62.6v.3zM328.5 62.6v.3z"/>
<path d="M328.5 62.9l.3 .1zM328.5 62.9l.3 .1zM328.5 62.9h.3z"/>
<path d="M328.5 62.9l.3-.1zM328.5 62.9l.3-.1zM328.7 62.6l-.2 .3z"/>
<path d="M162 124.8l.3-.1zM162 124.9l.3-.2zM162.1 124.9l.2-.2z"/>
<path d="M162.1 124.6l.2 .1zM162 124.6l.3 .1zM162 124.7h.3z"/>
<path d="M162.3 124.7l-.2 .3zM162.3 124.7l-.1 .3zM162.3 124.7v.4z"/>
<path d="M162.2 124.5l.1 .2zM162.1 124.5l.2 .2zM162.1 124.5l.2 .2z"/>
<path d="M162.3 124.7l.2 .3zM162.3 124.7l.2 .3zM162.3 124.7l.3 .2z"/>
<path d="M162.4 124.4l-.1 .3zM162.4 124.4l-.1 .3zM162.3 124.4v.3z"/>
<path d="M162.3 124.7l.3 .2zM162.3 124.7l.3 .1zM162.3 124.7l.3 .1z"/>
<path d="M162.3 124.7l.3-.1zM162.3 124.7l.3-.1zM162.5 124.5l-.2 .2z"/>
<path d="M330.2 124.8l.3-.1zM330.2 124.9l.3-.2zM330.3 124.9l.2-.2z"/>
<path d="M330.2 124.6l.3 .1zM330.2 124.6l.3 .1zM330.2 124.7h.3z"/>
<path d="M330.5 124.7l-.1 .3zM330.5 124.7l-.1 .3zM330.5 124.7v.4z"/>
<path d="M330.4 124.5l.1 .2zM330.3 124.5l.2 .2zM330.3 124.5l.2 .2z"/>
<path d="M330.5 124.7l.1 .3zM330.5 124.7l.1 .3zM330.5 124.7l.3 .2z"/>
<path d="M330.6 124.4l-.1 .3zM330.5 124.4v.3zM330.4 124.4l.1 .3z"/>
<path d="M330.5 124.7l.3 .2zM330.5 124.7l.3 .1zM330.5 124.7l.3 .1z"/>
<path d="M330.5 124.7h.3zM330.5 124.7l.2-.2zM330.7 124.5l-.2 .2z"/>
<path d="M153.9 189.1h.3zM154 189.2l.2-.1zM154 189.3l.2-.2z"/>
<path d="M154 188.9l.2 .2zM154 188.9l.2 .2zM153.9 189l.3 .1z"/>
<path d="M154.2 189.1l-.1 .2zM154.2 189.1l-.1 .2zM154.2 189.1l.1 .3z"/>
<path d="M154.1 188.8l.1 .3zM154 188.8l.2 .3zM154 188.8l.2 .3z"/>
<path d="M154.2 189.1l.1 .3zM154.2 189.1l.2 .2zM154.2 189.1l.2 .2z"/>
<path d="M154.3 188.8l-.1 .3zM154.3 188.7l-.1 .4zM154.2 188.7v.4z"/>
<path d="M154.2 189.1l.3 .1zM154.2 189.1l.3 .1zM154.2 189.1h.4z"/>
<path d="M154.2 189.1l.3-.2zM154.2 189.1l.3-.2zM154.4 188.8l-.2 .3z"/>
<path d="M160.6 187.5l.3-.1zM160.6 187.6l.3-.2zM160.6 187.6l.3-.2z"/>
<path d="M160.6 187.2l.3 .2zM160.6 187.3l.3 .1zM160.5 187.4h.4z"/>
<path d="M160.9 187.4l-.2 .3zM160.9 187.4l-.1 .3zM160.9 187.4v.3z"/>
<path d="M160.7 187.1l.2 .3zM160.7 187.2l.2 .2zM160.7 187.2l.2 .2z"/>
<path d="M160.9 187.4v.3zM160.9 187.4l.1 .3zM160.9 187.4l.2 .2z"/>
<path d="M161 187.1l-.1 .3zM160.9 187.1v.3zM160.8 187.1l.1 .3z"/>
<path d="M160.9 187.4l.2 .2zM160.9 187.4l.2 .1zM160.9 187.4h.3z"/>
<path d="M160.9 187.4l.2-.1zM160.9 187.4l.2-.1zM161 187.2l-.1 .2z"/>
<path d="M322.1 189.1h.3zM322.1 189.2l.3-.1zM322.2 189.3l.2-.2z"/>
<path d="M322.2 188.9l.2 .2zM322.1 188.9l.3 .2zM322.1 189l.3 .1z"/>
<path d="M322.4 189.1l-.1 .2zM322.4 189.1l-.1 .2zM322.4 189.1l.1 .3z"/>
<path d="M322.3 188.8l.1 .3zM322.2 188.8l.2 .3zM322.2 188.8l.2 .3z"/>
<path d="M322.4 189.1l.1 .3zM322.4 189.1l.2 .2zM322.4 189.1l.2 .2z"/>
<path d="M322.5 188.8l-.1 .3zM322.4 188.7v.4zM322.4 188.7v.4z"/>
<path d="M322.4 189.1l.3 .1zM322.4 189.1h.3zM322.4 189.1h.3z"/>
<path d="M322.4 189.1l.3-.1zM322.4 189.1l.3-.2zM322.6 188.8l-.2 .3z"/>
<path d="M328.7 187.5l.3-.1zM328.7 187.6l.3-.2zM328.8 187.6l.2-.2z"/>
<path d="M328.8 187.2l.2 .2zM328.7 187.3l.3 .1zM328.7 187.4h.3z"/>
<path d="M329 187.4l-.1 .3zM329 187.4l-.1 .3zM329 187.4l.1 .3z"/>
<path d="M328.9 187.1l.1 .3zM328.8 187.2l.2 .2zM328.8 187.2l.2 .2z"/>
<path d="M329 187.4l.1 .3zM329 187.4l.2 .3zM329 187.4l.3 .2z"/>
<path d="M329.1 187.1l-.1 .3zM329.1 187.1l-.1 .3zM329 187.1v.3z"/>
<path d="M329 187.4l.3 .2zM329 187.4l.3 .1zM329 187.4h.3z"/>
<path d="M329 187.4h.3zM329 187.4l.3-.2zM329.2 187.2l-.2 .2z"/>
</g>
<g fill="none" stroke="#000" stroke-width=".3">
<path d="M191.8 24.4h-5l-26.5 38.5M360 24.4h-5l-26.5 38.5M128.3 53.1l2.5 2.4M135.4 53.1l2.4 2.4M185.2 53.1l2.5 2.4M295.3 53.1l2.4 2.4M303.1 53.1l2.5 2.4M352.7 53.1l2.5 2.4M135.4 73l2.4 2.4M178.3 73l2.5 2.4M178.3 77.9l2.5 2.5M185.2 77.9l2.5 2.5"/>
<path d="M204.5 70.8h-5l-37.2 53.9M303.1 73l2.5 2.4M352.7 77.9l2.5 2.5M372.7 70.8h-5l-37.2 53.9M178.3 147.5l2.5 2.5M178.3 152.5l2.5 2.5M185.2 147.5l2.5 2.5M346.5 147.5l2.5 2.5M346.5 152.5l2.5 2.5M352.7 147.5l2.5 2.5M128.3 167.4l2.5 2.5M178.3 167.4l2.5 2.5"/>
<path d="M178.3 172.4l2.5 2.5M185.2 172.4l2.5 2.5M295.3 167.4l2.4 2.5M346.5 167.4l2.5 2.5M346.5 172.4l2.5 2.5M352.7 172.4l2.5 2.5M154.2 189.1l-19.8 28.8h-5M160.9 187.4l-26.5 38.5h-5M322.4 189.1l-19.9 28.8h-4.9M329 187.4l-26.5 38.5h-4.9"/>
</g>
<g fill="none" stroke="#000" stroke-width=".3">
<path d="M128.8 54.3h20.8M129.5 54.3v114.4M136.6 54.3v19.9M165 54.3h22.2M186.4 54.3v24.9M295.7 54.3h22M296.5 54.3v114.4M304.4 54.3v19.9M333.2 54.3h21.5M354 54.3v24.9M135.9 74.2h21.6M162 74.2h18.3"/>
<path d="M162 79.2h25.2M179.6 66.7v12.5M303.6 74.2h22.1M333.2 79.2h21.5M162 153.8h18.3M162 148.8h25.2M179.6 141.3v12.5M186.4 148.8v24.9M330.2 153.8h18.3M330.2 148.8h24.5M347.8 141.3v12.5M354 148.8v24.9"/>
<path d="M128.8 168.7h28.7M161.5 168.7h18.8M162 173.7h25.2M179.6 168.7v12.4M295.7 168.7h33M329.7 168.7h18.8M330.2 173.7h24.5M347.8 168.7v12.4"/>
</g>
<text font-size="10.8" x="296.1" y="247.2">5000404-01_012</text>
<g font-size="7.7">
<text x="296.2" y="261.7">ПАННО</text>
<text x="296.2" y="270">ЗЕРКАЛЬНОЕ</text>
<text x="366.9" y="265.6">КД</text>
<text x="382.4" y="266">№1</text>
<text x="398.8" y="266">1:10</text>
<text x="295.2" y="282.8">массив:НЕТ</text>
<text x="295.2" y="289.8">шпон:НЕТ</text>
</g>
<g font-size="5.4">
<text x="193.1" y="26.2">01.02</text>
<text x="361.3" y="26.2">01.02</text>
<text x="147.8" y="32.8">C (1:2)</text>
<text x="316" y="32.8">D (1:2)</text>
<text x="80.7" y="50.2">A-A (1:10)</text>
<text x="238.9" y="50.2">B-B (1:10)</text>
<text x="135.9" y="67.4" transform="rotate(-90 135.9 67.4)">40</text>
<text x="185.7" y="69.6" transform="rotate(-90 185.7 69.6)">50</text>
<text x="303.6" y="67.4" transform="rotate(-90 303.6 67.4)">40</text>
<text x="353.2" y="69.6" transform="rotate(-90 353.2 69.6)">50</text>
<text x="178.8" y="72" transform="rotate(-90 178.8 72)">10</text>
<text x="205.8" y="72.5">05.01</text>
<text x="374" y="72.5">03.01</text>
<text x="62.1" y="100.2">C</text>
<text x="226.3" y="98.8">D</text>
<text x="128.8" y="115.6" transform="rotate(-90 128.8 115.6)">230</text>
<text x="295.7" y="115.6" transform="rotate(-90 295.7 115.6)">230</text>
<text x="178.8" y="146.6" transform="rotate(-90 178.8 146.6)">10</text>
<text x="347" y="146.6" transform="rotate(-90 347 146.6)">10</text>
<text x="185.7" y="164.1" transform="rotate(-90 185.7 164.1)">50</text>
<text x="353.2" y="164.1" transform="rotate(-90 353.2 164.1)">50</text>
<text x="178.8" y="181.5" transform="rotate(-90 178.8 181.5)">10</text>
<text x="347" y="181.5" transform="rotate(-90 347 181.5)">10</text>
<text x="117.1" y="219.7">01.01</text>
<text x="285.3" y="219.7">01.01</text>
<text x="115.9" y="227.6">03.09</text>
<text x="284" y="227.6">03.09</text>
</g>
<g font-size="4.6">
<text x="366.7" y="275.4">Лист 2</text>
<text x="392.4" y="275.4">Листов 2</text>
<text x="365.1" y="282">КОРИДОР</text>
<text x="365.1" y="289.5">ЭТАЖ ВТОРОЙ</text>
</g>
<g font-size="3.9">
<text x="368.3" y="255.3">Лит</text>
<text x="383.1" y="255.1">Цвет</text>
<text x="397.3" y="255.3">Масштаб</text>
<text x="230.1" y="260.3">Изм</text>
<text x="238.5" y="260.3">Лист</text>
<text x="251.7" y="260.3">Фамилия</text>
<text x="271.5" y="260.3">Подпись</text>
<text x="285.5" y="260.1">Дата</text>
<text x="230.3" y="265.1">Разраб.</text>
<text x="247.2" y="265.1">Черкашин</text>
<text x="285" y="265.1">17.07.2017</text>
<text x="230.3" y="270.1">Пров.</text>
<text x="230.3" y="290">Заказчик София-Декор</text>
</g>
</svg>
